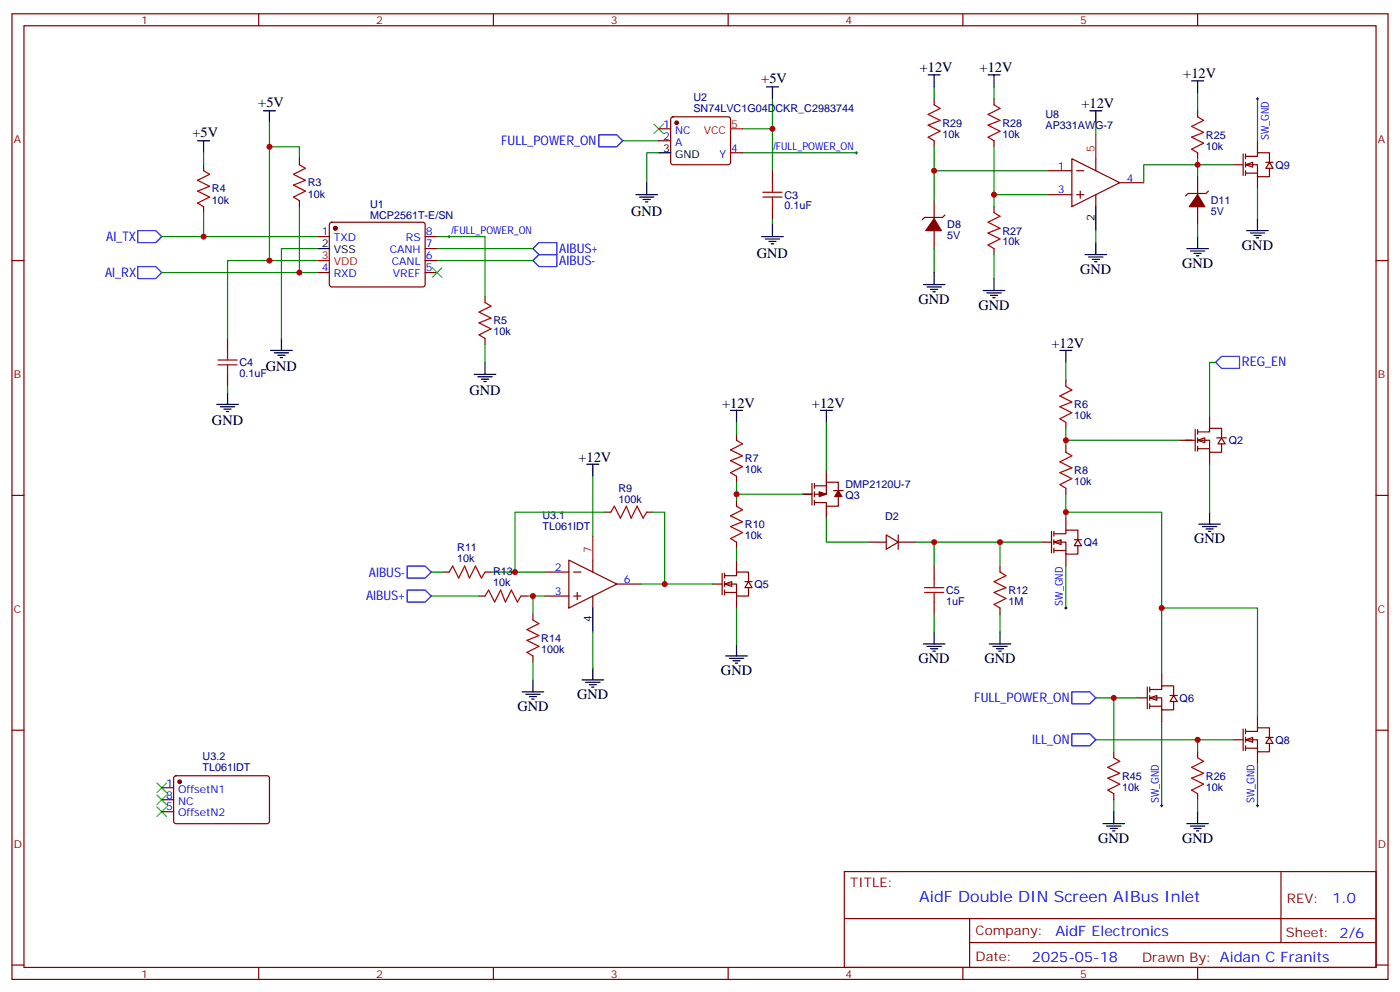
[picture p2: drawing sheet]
<svg xmlns="http://www.w3.org/2000/svg" width="412mm" height="292mm" viewBox="0 0 412 292" stroke-linecap="round" stroke-linejoin="round" font-family="sans-serif">
<g fill="none" stroke="#870000" stroke-width=".35">
<path d="M3.5 4.1h405.4v284.3h-405.4zM7.1 7.6h398.2v277.3h-398.2zM76.2 4.1v3.5M145.3 4.1v3.5M214.5 4.1v3.5M283.6 4.1v3.5M352.8 4.1v3.5M194 37.9h3.6M197.8 34.6l.5-.2h16.2l.5 .2 .2 .5v12.7l-.2 .5-.5 .2h-16.2l-.5-.2-.2-.5v-12.7zM194 41.5h3.6M215.2 45h3.5M227.5 50.3v3.5"/>
<path d="M3.5 76.7h3.6M227.5 60.9v3.5M405.3 76.7h3.6M3.5 145.9h3.6M405.3 145.9h3.6M3.5 215h3.6M405.3 215h3.6M248.7 256.6h156.6v28.3h-156.6zM377.3 256.7v20.8M248.7 270.5h156.5M285.6 277.5h119.6M285.6 270.5v14.1"/>
<path d="M3.5 284.2h3.6M76.2 284.9v3.5M145.3 284.9v3.5M214.5 284.9v3.5M283.6 284.9v3.5M352.8 284.9v3.5M405.3 284.2h3.6"/>
</g>
<path d="M227.5 29.1v8.8h-8.8M227.5 37.9v12.4M183.4 41.5h10.6M194 45h-3.5v8.8M218.7 45h33.5M227.5 64.4v1.7M314 150.8h28.2v47.6M322.8 205.5h12.3M342.2 212.5v24.7" fill="none" stroke="#008700" stroke-width=".35"/>
<path d="M176.4 39.7h5.3l1.7 1.8-1.7 1.7h-5.3zM315.7 203.7h5.3l1.8 1.8-1.8 1.8h-5.3z" fill="none" stroke="#00f" stroke-width=".35"/>
<path d="M251.9 45h.7M252.2 44.6v.7" fill="none" stroke="#000" stroke-width=".29"/>
<g fill="none" stroke="#000" stroke-width=".35">
<path d="M225.8 25.6h3.5M227.5 25.6v3.5M187.3 57.3h6.4M188.4 58h4.2M189.4 58.7h2.2M190.1 59.4h.8M190.5 53.8v3.5M194 45h3.6M224.4 69.7h6.3M225.4 70.4h4.3M226.5 71.1h2.1M227.2 71.8h.7"/>
<path d="M227.5 66.1v3.6"/>
</g>
<path d="M192.6 36.5l2.8 2.8M195.4 36.5l-2.8 2.8" fill="none" stroke="#3c3" stroke-width=".35"/>
<path d="M224.7 58h5.7M224.7 56.6h5.7M227.5 53.8v2.8M227.5 58v2.9" fill="none" stroke="#a10000" stroke-width=".35"/>
<circle cx="199.3" cy="36.2" r=".53" fill="#870000" stroke="#870000" stroke-width=".35"/>
<path d="M215.2 37.9h3.5" fill="none" stroke="#f00" stroke-width=".35"/>
<path d="M338.7 205.5l2.1-.7v1.4z" fill="#fff" stroke="#870000" stroke-width=".35"/>
<g fill="none" stroke="#870000" stroke-width=".35">
<path d="M178.2 150.8h1.7M190.5 150.8h1.8M130.5 168.5h1.8M141.1 175.5h1.8M142.9 168.5h1.7M153.5 175.5h1.7M160.5 168.5h7.1M160.5 175.5h7.1M167.6 164.9l14.1 7.1-14.1 7zM169 168.5h2.1M169 175.5h2.1M170 174.4v2.2"/>
<path d="M174.6 164.9v3.6M174.6 175.5v3.5M181.7 172h7M157 180.8v1.8M157 193.1v1.8M342.2 198.4v3.6M335.1 205.5h2.9M338 202.3v6.4M338.7 203h3.5v-1h3.5v2.8M338.7 205.5h3.5v3.5h3.5v-2.4M338.7 208h3.5M338.7 202.3v1.4"/>
<path d="M338.7 204.8v1.4M338.7 207.3v1.4M342.2 209v3.5M344.7 204.8h2.1M345.7 204.8l1.1 1.8h-2.1z"/>
</g>
<path d="M174.6 157.9v7" fill="none" stroke="#f00" stroke-width=".35"/>
<g fill="none" stroke="#000" stroke-width=".35">
<path d="M172.9 136.7h3.5M174.6 136.7v3.5M174.6 179v7.1M174.6 196.7v3.5M153.8 203.7h6.4M154.9 204.4h4.2M155.9 205.1h2.1M156.6 205.8h.7M157 200.2v3.5M171.4 200.2h6.4M172.5 200.9h4.2M173.6 201.6h2.1"/>
<path d="M174.3 202.3h.7"/>
</g>
<path d="M174.6 140.2v17.7M178.2 150.8h-26.5v17.7M192.3 150.8h3.5v21.2h-7.1M127 168.5h3.5M127 175.5h14.1M144.6 168.5h15.9M155.2 175.5h5.3M157 175.5v5.3M157 194.9v5.3M174.6 186.1v10.6" fill="none" stroke="#008700" stroke-width=".35"/>
<path d="M179.9 150.8l1.1-1.8 1.7 3.6 1.8-3.6 1.4 3.6 1.8-3.6 1.7 3.6 1.1-1.8M132.3 168.5l1-1.8 1.8 3.5 1.8-3.5 1.4 3.5 1.8-3.5 1.7 3.5 1.1-1.7M142.9 175.5l1-1.8 1.8 3.6 1.8-3.6 1.4 3.6 1.7-3.6 1.8 3.6 1.1-1.8M157 182.6l1.7 1-3.5 1.8 3.5 1.7-3.5 1.5 3.5 1.7-3.5 1.8 1.8 1" fill="none" stroke="#a10000" stroke-width=".35"/>
<path d="M119.9 166.7h5.3l1.8 1.8-1.8 1.7h-5.3zM119.9 173.7h5.3l1.8 1.8-1.8 1.8h-5.3z" fill="none" stroke="#00f" stroke-width=".35"/>
<path d="M213.4 172l2.1-.7v1.4z" fill="#fff" stroke="#870000" stroke-width=".35"/>
<g fill="none" stroke="#870000" stroke-width=".35">
<path d="M217 127.9v1.7M243.4 138.5v3.5M217 140.2v1.8M217 147.3v1.7M217 159.6v1.8M236.4 145.5h2.8M239.2 142.3v6.4M239.9 142.3v1.5M239.9 144.8v1.4M239.9 147.3v1.4M239.9 143.1h3.5M243.4 149v3.6"/>
<path d="M245.5 144.5h2.9M246.9 144.5v-2.5h-3.5v3.5h-3.5M246.9 146.2v2.8h-3.5v-1h-3.5M255.8 159.6h5.3M261.1 157.5l3.5 2.1-3.5 2.1zM264.6 159.6h5.3M264.6 157.5v4.2M209.9 172h2.8M212.7 168.8v6.4M213.4 169.5h3.6v-1h3.5v2.8M213.4 172h3.6v3.5h3.5v-2.5M213.4 174.4h3.6"/>
<path d="M213.4 168.8v1.4M213.4 171.3v1.4M213.4 173.7v1.5M217 164.9v3.6M217 175.5v3.5M219.4 171.3h2.1M220.5 171.3l1 1.7h-2.1zM275.2 166.7v3.5M275.2 177.3v3.5M294.6 166.7v1.8M294.6 179v1.8"/>
</g>
<g fill="none" stroke="#000" stroke-width=".35">
<path d="M215.2 120.8h3.5M217 120.8v3.6M241.7 120.8h3.5M243.4 120.8v3.6M213.8 193.1h6.3M214.8 193.9h4.3M215.9 194.6h2.1M216.6 195.3h.7M217 189.6v3.5M272 189.6h6.3M273 190.3h4.3M274.1 191h2.1"/>
<path d="M274.8 191.7h.7M275.2 186.1v3.5M291.4 189.6h6.3M292.5 190.3h4.2M293.5 191h2.1M294.2 191.7h.7M294.6 186.1v3.5"/>
</g>
<path d="M217 124.4v3.5M243.4 124.4v14.1M217 142v5.3M217 145.5h19.4M243.4 152.6v7h12.4M269.9 159.6h5.3v7.1M275.2 159.6h19.4v7.1M195.8 172h14.1M217 161.4v3.5M217 179v10.6M275.2 180.8v5.3M294.6 180.8v5.3" fill="none" stroke="#008700" stroke-width=".35"/>
<path d="M217 129.6l1.7 1.1-3.5 1.8 3.5 1.7-3.5 1.4 3.5 1.8-3.5 1.8 1.8 1M217 149l1.7 1.1-3.5 1.8 3.5 1.7-3.5 1.4 3.5 1.8-3.5 1.8 1.8 1M272.3 174.4h5.7M272.3 173h5.7M275.2 170.2v2.8M275.2 174.4v2.9M294.6 168.5l1.7 1-3.5 1.8 3.5 1.7-3.5 1.4 3.5 1.8-3.5 1.8 1.8 1" fill="none" stroke="#a10000" stroke-width=".35"/>
<g fill="#870000" stroke="#870000" stroke-width=".35">
<path d="M246.9 144.5l1.1 1.7h-2.1z"/>
<path d="M241.3 144.8l2.1 .7-2.1 .7z"/>
</g>
<path d="M310.4 159.6l2.2-.7v1.4z" fill="#fff" stroke="#870000" stroke-width=".35"/>
<g fill="none" stroke="#870000" stroke-width=".35">
<path d="M314 112v1.8M314 124.4v1.7M314 131.4v1.8M306.9 159.6h2.8M309.7 156.5v6.3M310.4 157.2h3.6v-1.1h3.5v2.8M310.4 159.6h3.6v3.6h3.5v-2.5M310.4 156.5v1.4M310.4 158.9v1.4M314 143.8v1.7M314 152.6v3.5M316.4 158.9h2.2"/>
<path d="M317.5 158.9l1.1 1.8h-2.2zM310.4 162.1h3.6M310.4 161.4v1.4M314 163.2v3.5"/>
</g>
<path d="M314 106.7v5.3M314 126.1v5.3M294.6 159.6h12.3M314 145.5v7.1M314 166.7v12.3" fill="none" stroke="#008700" stroke-width=".35"/>
<path d="M314 113.8l1.7 1-3.5 1.8 3.5 1.8-3.5 1.4 3.5 1.7-3.5 1.8 1.8 1.1M314 133.2l1.7 1-3.5 1.8 3.5 1.8-3.5 1.4 3.5 1.7-3.5 1.8 1.8 1.1" fill="none" stroke="#a10000" stroke-width=".35"/>
<path d="M312.2 103.2h3.5M314 103.2v3.5" fill="none" stroke="#000" stroke-width=".35"/>
<g fill="#fff" stroke="#870000" stroke-width=".35">
<path d="M352.8 129.6l2.1-.7v1.5z"/>
<path d="M359.8 128.9l1.1 1.8h-2.1z"/>
</g>
<g fill="none" stroke="#870000" stroke-width=".35">
<path d="M60 48.5v1.8M88.2 46.7v1.8M88.2 59.1v1.8M60 60.9v1.7M93.5 69.7h3.5M97.2 65.6l.5-.2 27.1 .1 .4 .6v18l-.7 .4-27.1-.1-.4-.6v-17.7zM125.2 69.7h3.6M125.2 76.7h3.6M125.2 73.2h3.6M67 99.7v3.5M93.5 80.3h3.5M125.2 80.3h3.6"/>
<path d="M142.9 87.3v1.8M142.9 99.7v1.7M67 110.2v3.6M347.5 129.6h4.6M352.1 126.5v6.3M352.8 127.2h3.5v-1.1h3.5v2.8M352.8 129.6h3.5v3.6h3.5v-2.5M352.8 132.1h3.5M352.8 126.5v1.4M352.8 128.9v1.5M352.8 131.4v1.4M356.3 122.6v3.5"/>
<path d="M356.3 133.2v3.5M358.4 128.9h2.8M47.6 239h3.6M47.6 235.5h3.6M47.6 232h3.6M51.4 228.6l.5-.2 27 .1 .5 .6-.1 13-.6 .4h-27.1l-.4-.7v-12.7z"/>
</g>
<g fill="none" stroke="#008700" stroke-width=".35">
<path d="M79.4 36.2v40.5h14.1M60 45v3.5M79.4 43.2h8.8v3.5M47.6 69.7h45.9M60 62.6v7.1M79.4 76.7h-12.4v23M88.2 60.9v19.4M93.5 73.2h-10.6v26.5M128.8 69.7h14.1v17.6M128.8 73.2h28.2M128.8 76.7h28.2M47.6 80.3h45.9"/>
<path d="M67 113.8v1.7M142.9 101.4v5.3M358.1 106.7h-1.8v15.9M314 129.6h33.5M356.3 136.7v14.1"/>
</g>
<g fill="none" stroke="#000" stroke-width=".35">
<path d="M77.6 32.6h3.5M79.4 32.6v3.6M58.2 41.5h3.5M60 41.5v3.5M93.5 73.2h3.5M82.9 99.7v3.5M63.9 119.1h6.3M64.9 119.8h4.2M67 115.5v3.6M79.7 103.2h6.4M80.8 103.9h4.2M81.8 104.6h2.2"/>
<path d="M82.5 105.3h.8M139.7 110.2h6.3M140.8 110.9h4.2M141.8 111.7h2.1M142.5 112.4h.7M142.9 106.7v3.5M66 120.5h2.1M66.7 121.2h.7M353.1 154.3h6.4M354.2 155h4.2M355.2 155.8h2.2M356 156.5h.7"/>
<path d="M356.3 150.8v3.5"/>
</g>
<path d="M40.6 78.5h5.3l1.7 1.8-1.7 1.7h-5.3zM40.6 67.9h5.3l1.7 1.8-1.7 1.7h-5.3zM157 73.2l1.7-1.8h5.3v3.6h-5.3zM157 76.7l1.7-1.7h5.3v3.5h-5.3zM358.1 106.7l1.7-1.7h5.3v3.5h-5.3z" fill="none" stroke="#00f" stroke-width=".35"/>
<path d="M131.9 69.7h.7M132.3 69.3v.7" fill="none" stroke="#000" stroke-width=".29"/>
<path d="M60 50.3l1.7 1-3.5 1.8 3.5 1.8-3.5 1.4 3.5 1.7-3.5 1.8 1.8 1.1M88.2 48.5l1.8 1.1-3.6 1.7 3.6 1.8-3.6 1.4 3.6 1.8-3.6 1.7 1.8 1.1M142.9 89.1l1.7 1-3.5 1.8 3.5 1.8-3.5 1.4 3.5 1.7-3.5 1.8 1.8 1.1M64.2 107.4h5.6M64.2 106h5.6M67 103.2v2.8M67 107.4v2.8" fill="none" stroke="#a10000" stroke-width=".35"/>
<g fill="#870000" stroke="#870000" stroke-width=".35">
<circle cx="98.8" cy="67.2" r=".53"/>
<circle cx="52.9" cy="230.2" r=".53"/>
</g>
<path d="M93.5 76.7h3.5" fill="none" stroke="#f00" stroke-width=".35"/>
<path d="M127.4 78.8l2.8 2.9M130.2 78.8l-2.8 2.9M46.2 237.6l2.8 2.8M46.2 234.1l2.8 2.8M46.2 230.5l2.8 2.9M49 237.6l-2.8 2.8M49 234.1l-2.8 2.8M49 230.5l-2.8 2.9" fill="none" stroke="#3c3" stroke-width=".35"/>
<path d="M366.9 217.8l2.1-.7v1.4z" fill="#fff" stroke="#870000" stroke-width=".35"/>
<g fill="none" stroke="#870000" stroke-width=".35">
<path d="M308.7 50.3h7M308.7 57.3h7M315.7 46.7l14.1 7.1-14.1 7.1zM317.1 50.3h2.2M317.1 57.3h2.2M318.2 56.3v2.1M322.8 46.7v3.6M322.8 57.3v3.6M329.8 53.8h7.1M363.4 217.8h2.8M366.2 214.7v6.3M366.9 215.4h3.5v-1.1h3.5v2.8"/>
<path d="M366.9 217.8h3.5v3.6h3.5v-2.5M366.9 214.7v1.4M366.9 217.1v1.4M366.9 219.6v1.4M370.4 210.8v3.5M372.9 217.1h2.1M373.9 217.1l1.1 1.8h-2.1zM366.9 220.3h3.5M370.4 221.4v3.5"/>
</g>
<path d="M315.7 216.1h5.3l1.8 1.7-1.8 1.8h-5.3z" fill="none" stroke="#00f" stroke-width=".35"/>
<path d="M342.2 179h28.2v31.8M322.8 217.8h40.6M370.4 224.9v12.3" fill="none" stroke="#008700" stroke-width=".35"/>
<path d="M322.8 60.9v7M367.2 67.9h6.4M368.3 68.6h4.2M369.4 69.3h2.1M370.1 70h.7M370.4 64.4v3.5" fill="none" stroke="#000" stroke-width=".35"/>
<path d="M322.8 39.7v7" fill="none" stroke="#f00" stroke-width=".35"/>
<path d="M313.6 179h.7M314 178.7v.7M341.8 237.2h.7M342.2 236.9v.7M370.1 237.2h.7M370.4 236.9v.7" fill="none" stroke="#000" stroke-width=".29"/>
<path d="M366.9 48.5l2.1-.7v1.4z" fill="#fff" stroke="#870000" stroke-width=".35"/>
<g fill="none" stroke="#870000" stroke-width=".35">
<path d="M275.2 29.1v1.8M292.8 29.1v1.8M352.8 32.6v1.8M275.2 41.5v1.7M275.2 59.1v5.3M292.8 41.5v1.7M352.8 45v1.7M352.8 52v5.3M356 56.3l-.8 .7h-5.2l-.8 .7M363.4 48.5h2.8M366.2 45.3v6.4M366.9 46h3.5v-1h3.5v2.8"/>
<path d="M366.9 48.5h3.5v3.5h3.5v-2.4M366.9 51h3.5M366.9 45.3v1.4M366.9 47.8v1.4M366.9 50.3v1.4M370.4 41.5v3.5M370.4 52v3.6M372.9 47.8h2.1M373.9 47.8l1.1 1.8h-2.1zM275.2 67.9v5.3M278.3 63.3l-.7 .7h-5.3l-.7 .7M292.8 60.9v1.7"/>
<path d="M292.8 73.2v1.8M352.8 60.9v5.2M328.1 221.4v1.7M328.1 233.7v1.8M352.8 221.4v1.7M352.8 233.7v1.8"/>
</g>
<g fill="none" stroke="#008700" stroke-width=".35">
<path d="M275.2 25.6v3.5M292.8 25.6v3.5M322.8 36.2v3.5M352.8 27.3v5.3M370.4 29.1v12.4M275.2 43.2v15.9M275.2 50.3h33.5M292.8 43.2v14.1h15.9M292.8 57.3v3.6M352.8 46.7v1.8h-15.9v5.3M363.4 48.5h-10.6v3.5M370.4 55.6v8.8"/>
<path d="M275.2 73.2v7.1M292.8 75v7M322.8 67.9v3.5M352.8 66.1v3.6M328.1 205.5v15.9M352.8 217.8v3.6M328.1 235.5v3.5M352.8 235.5v3.5"/>
</g>
<path d="M370.1 29.1h.7M370.4 28.8v.7" fill="none" stroke="#000" stroke-width=".29"/>
<g fill="none" stroke="#000" stroke-width=".35">
<path d="M273.4 22h3.5M275.2 22v3.6M291 22h3.6M292.8 22v3.6M321 32.6h3.6M322.8 32.6v3.6M351 23.8h3.5M352.8 23.8v3.5M319.6 75h6.4M320.7 75.7h4.2M321.7 76.4h2.1M322.4 77.1h.7"/>
<path d="M322.8 71.4v3.6M349.6 73.2h6.4M350.7 73.9h4.2M351.7 74.6h2.1M352.4 75.3h.7M352.8 69.7v3.5M272 83.8h6.3M273 84.5h4.3M274.1 85.2h2.1M274.8 85.9h.7M275.2 80.3v3.5M289.6 85.5h6.4"/>
<path d="M290.7 86.3h4.2M291.7 87h2.2M292.5 87.7h.7M292.8 82v3.5M328.1 239v3.5M352.8 239v3.5M324.9 242.5h6.4M326 243.2h4.2M327 243.9h2.1M327.7 244.7h.7M349.6 242.5h6.4M350.7 243.2h4.2"/>
<path d="M351.7 243.9h2.1M352.4 244.7h.7"/>
</g>
<path d="M275.2 30.9l1.7 1-3.5 1.8 3.5 1.8-3.5 1.4 3.5 1.7-3.5 1.8 1.8 1.1M292.8 30.9l1.8 1-3.6 1.8 3.6 1.8-3.6 1.4 3.6 1.7-3.6 1.8 1.8 1.1M352.8 34.4l1.7 1.1-3.5 1.7 3.5 1.8-3.5 1.4 3.5 1.8-3.5 1.7 1.8 1.1M292.8 62.6l1.8 1.1-3.6 1.7 3.6 1.8-3.6 1.4 3.6 1.8-3.6 1.7 1.8 1.1M328.1 223.1l1.7 1.1-3.5 1.8 3.5 1.7-3.5 1.4 3.5 1.8-3.5 1.8 1.8 1M352.8 223.1l1.7 1.1-3.5 1.8 3.5 1.7-3.5 1.4 3.5 1.8-3.5 1.8 1.8 1" fill="none" stroke="#a10000" stroke-width=".35"/>
<g fill="#870000" stroke="#870000" stroke-width=".35">
<path d="M275.2 64.4l2.1 3.5h-4.6z"/>
<path d="M352.8 57.3l2.1 3.6h-4.6z"/>
</g>
<g fill="#c00">
<circle cx="227.5" cy="37.9" r=".88"/>
<circle cx="314" cy="150.8" r=".88"/>
<circle cx="151.7" cy="168.5" r=".88"/>
<circle cx="157" cy="175.5" r=".88"/>
<circle cx="195.8" cy="172" r=".88"/>
<circle cx="217" cy="145.5" r=".88"/>
<circle cx="275.2" cy="159.6" r=".88"/>
<circle cx="294.6" cy="159.6" r=".88"/>
<circle cx="314" cy="129.6" r=".88"/>
<circle cx="79.4" cy="43.2" r=".88"/>
<circle cx="88.2" cy="80.3" r=".88"/>
<circle cx="60" cy="69.7" r=".88"/>
<circle cx="79.4" cy="76.7" r=".88"/>
<circle cx="342.2" cy="179" r=".88"/>
<circle cx="352.8" cy="48.5" r=".88"/>
<circle cx="292.8" cy="57.3" r=".88"/>
<circle cx="275.2" cy="50.3" r=".88"/>
<circle cx="352.8" cy="217.8" r=".88"/>
<circle cx="328.1" cy="205.5" r=".88"/>
</g>
<text font-size="4.6" fill="#00f" x="270.8" y="265.7">AidF Double DIN Screen AIBus Inlet</text>
<g font-size="4.2">
<text x="270.9" y="21.3">+12V</text>
<text x="288.6" y="21.3">+12V</text>
<text x="348.5" y="23.1">+12V</text>
<text x="224.3" y="24.5">+5V</text>
<text x="76.1" y="31.5">+5V</text>
<text x="318.6" y="31.9">+12V</text>
<text x="56.7" y="40.3">+5V</text>
<text x="185.9" y="63.5">GND</text>
<text x="223" y="75.8">GND</text>
<text x="365.8" y="73.6">GND</text>
<text x="318.2" y="80.6">GND</text>
<text x="348.2" y="78.8">GND</text>
<text x="270.6" y="89.4">GND</text>
<text x="288.2" y="91.2">GND</text>
<text x="309.7" y="102.5">+12V</text>
<text x="78.3" y="109.4">GND</text>
<text x="138.3" y="116.4">GND</text>
<text x="62.4" y="125.2">GND</text>
<text x="212.7" y="120.1">+12V</text>
<text x="239.2" y="120.1">+12V</text>
<text x="170.4" y="136">+12V</text>
<text x="351.7" y="160">GND</text>
<text x="270.6" y="195.3">GND</text>
<text x="290" y="195.3">GND</text>
<text x="212.4" y="198.8">GND</text>
<text x="152.4" y="209.4">GND</text>
<text x="170" y="205.8">GND</text>
<text x="323.5" y="248.2">GND</text>
<text x="348.2" y="248.2">GND</text>
</g>
<g font-size="4.2" fill="#00f">
<text x="392.5" y="265.9">1.0</text>
<text x="310.9" y="275.5">AidF Electronics</text>
<text x="304" y="283.3">2025-05-18</text>
</g>
<g font-size="3.9" fill="#00f">
<text x="147.6" y="42.8">FULL_POWER_ON</text>
<text x="31.3" y="70.9">AI_TX</text>
<text x="164.7" y="74.6">AIBUS+</text>
<text x="30.9" y="81.4">AI_RX</text>
<text x="164.7" y="78">AIBUS-</text>
<text x="365.8" y="107.9">REG_EN</text>
<text x="108.6" y="169.8">AIBUS-</text>
<text x="107.8" y="176.8">AIBUS+</text>
<text x="286.9" y="206.8">FULL_POWER_ON</text>
<text x="304.1" y="219.2">ILL_ON</text>
</g>
<g font-size="3.9" fill="#800">
<text x="250.5" y="261.2">TITLE:</text>
<text x="379.1" y="265.9">REV:</text>
<text x="287.4" y="275.4">Company:</text>
<text x="378.7" y="276">Sheet: 2/6</text>
<text x="287.4" y="283.1">Date:</text>
<text x="336.4" y="283.2">Drawn By: Aidan C Franits</text>
</g>
<g font-size="3.2" fill="#800">
<text x="41.6" y="7.1">1</text>
<text x="110.8" y="7.1">2</text>
<text x="179.9" y="7.1">3</text>
<text x="249.1" y="7.1">4</text>
<text x="318.2" y="7.1">5</text>
<text x="4.1" y="42.2">A</text>
<text x="405.9" y="42.2">A</text>
<text x="4.1" y="111.3">B</text>
<text x="405.9" y="111.3">B</text>
<text x="4.1" y="180.4">C</text>
<text x="405.9" y="180.4">C</text>
<text x="4.1" y="249.6">D</text>
<text x="405.9" y="249.6">D</text>
<text x="41.6" y="287.9">1</text>
<text x="110.8" y="287.9">2</text>
<text x="179.9" y="287.9">3</text>
<text x="249.1" y="287.9">4</text>
<text x="318.2" y="287.9">5</text>
</g>
<g font-size="3.2" fill="#000080">
<text x="204.3" y="29.8">U2</text>
<text x="204.3" y="33">SN74LVC1G04DCKR_C2983744</text>
<text x="308" y="34.6">U8</text>
<text x="277.6" y="40.5">10k</text>
<text x="277.6" y="37.3">R29</text>
<text x="295.3" y="40.5">10k</text>
<text x="295.3" y="37.3">R28</text>
<text x="308" y="37.9">AP331AWG-7</text>
<text x="355.2" y="40.8">R25</text>
<text x="355.2" y="44.1">10k</text>
<text x="375.7" y="49.7">Q9</text>
<text x="62.4" y="59.9">10k</text>
<text x="62.4" y="56.7">R4</text>
<text x="90.7" y="58.2">10k</text>
<text x="90.7" y="54.9">R3</text>
<text x="231.1" y="58.5">C3</text>
<text x="109" y="64.4">MCP2561T-E/SN</text>
<text x="109" y="61.2">U1</text>
<text x="231.1" y="61.7">0.1uF</text>
<text x="356.7" y="63.5">5V</text>
<text x="356.7" y="60.2">D11</text>
<text x="279" y="70.5">5V</text>
<text x="279" y="67.3">D8</text>
<text x="295.3" y="69.1">R27</text>
<text x="295.3" y="72.3">10k</text>
<text x="145.3" y="95.5">R5</text>
<text x="145.3" y="98.7">10k</text>
<text x="70.6" y="107.8">C4</text>
<text x="70.6" y="111.1">0.1uF</text>
<text x="316.4" y="123.4">10k</text>
<text x="316.4" y="120.2">R6</text>
<text x="361.9" y="130.8">Q2</text>
<text x="219.4" y="136.1">R7</text>
<text x="219.4" y="139.3">10k</text>
<text x="249.1" y="143.6">DMP2120U-7</text>
<text x="316.4" y="142.8">10k</text>
<text x="316.4" y="139.6">R8</text>
<text x="182.2" y="148">100k</text>
<text x="182.2" y="144.7">R9</text>
<text x="249.1" y="146.9">Q3</text>
<text x="159.8" y="152.9">U3.1</text>
<text x="219.4" y="155.5">R10</text>
<text x="260.7" y="153.2">D2</text>
<text x="159.8" y="156.1">TL061IDT</text>
<text x="219.4" y="158.7">10k</text>
<text x="319.3" y="160.9">Q4</text>
<text x="134.7" y="165.6">10k</text>
<text x="134.7" y="162.4">R11</text>
<text x="145.3" y="172.7">10k</text>
<text x="145.3" y="169.4">R13</text>
<text x="222.2" y="173.2">Q5</text>
<text x="278.7" y="178.1">1uF</text>
<text x="278.7" y="174.9">C5</text>
<text x="297" y="178.1">1M</text>
<text x="297" y="174.9">R12</text>
<text x="159.5" y="189">R14</text>
<text x="159.5" y="192.2">100k</text>
<text x="347.5" y="206.7">Q6</text>
<text x="375.7" y="219.1">Q8</text>
<text x="59.7" y="227">TL061IDT</text>
<text x="59.7" y="223.8">U3.2</text>
<text x="330.6" y="232.8">10k</text>
<text x="330.6" y="229.6">R45</text>
<text x="355.2" y="232.8">10k</text>
<text x="355.2" y="229.6">R26</text>
</g>
<g font-size="3.2" fill="#00f">
<text x="195.4" y="37.6">1</text>
<text x="195.4" y="41.1">2</text>
<text x="198.9" y="39.3">NC</text>
<text x="373.7" y="41.2" transform="rotate(-90 373.7 41.2)">SW_GND</text>
<text x="198.9" y="42.9">A</text>
<text x="211.9" y="46.4">Y</text>
<text x="215.4" y="44.6">4</text>
<text x="227.8" y="44.1">/FULL_POWER_ON</text>
<text x="311.6" y="49.9">1</text>
<text x="332" y="53.4">4</text>
<text x="311.6" y="57">3</text>
<text x="94.8" y="69.3">1</text>
<text x="98.3" y="71.1">TXD</text>
<text x="119.6" y="71.1">RS</text>
<text x="125.4" y="69.3">8</text>
<text x="133" y="68.8">/FULL_POWER_ON</text>
<text x="114.8" y="74.6">CANH</text>
<text x="125.4" y="76.4">6</text>
<text x="125.4" y="72.8">7</text>
<text x="94.8" y="79.9">4</text>
<text x="98.3" y="81.7">RXD</text>
<text x="115.4" y="78.1">CANL</text>
<text x="115.7" y="81.7">VREF</text>
<text x="125.4" y="79.9">5</text>
<text x="163.4" y="168.1">2</text>
<text x="183.8" y="171.6">6</text>
<text x="163.4" y="175.2">3</text>
<text x="313.1" y="178.3" transform="rotate(-90 313.1 178.3)">SW_GND</text>
<text x="49" y="231.6">1</text>
<text x="52.5" y="233.4">OffsetN1</text>
<text x="49" y="238.7">5</text>
<text x="49" y="235.1">8</text>
<text x="52.5" y="236.9">NC</text>
<text x="341.3" y="236.5" transform="rotate(-90 341.3 236.5)">SW_GND</text>
<text x="369.5" y="236.5" transform="rotate(-90 369.5 236.5)">SW_GND</text>
<text x="52.5" y="240.4">OffsetN2</text>
</g>
<g font-size="3.2" fill="#f00">
<text x="207.3" y="39.3">VCC</text>
<text x="215.4" y="37.6">5</text>
<text x="322.4" y="44.6" transform="rotate(-90 322.4 44.6)">5</text>
<text x="94.8" y="76.4">3</text>
<text x="98.3" y="78.1">VDD</text>
<text x="174.3" y="162.8" transform="rotate(-90 174.3 162.8)">7</text>
</g>
<g font-size="3.2">
<text x="195.4" y="44.6">3</text>
<text x="198.9" y="46.4">GND</text>
<text x="322.4" y="65" transform="rotate(-90 322.4 65)">2</text>
<text x="94.8" y="72.8">2</text>
<text x="98.3" y="74.6">VSS</text>
<text x="174.3" y="183.2" transform="rotate(-90 174.3 183.2)">4</text>
</g>
</svg>
